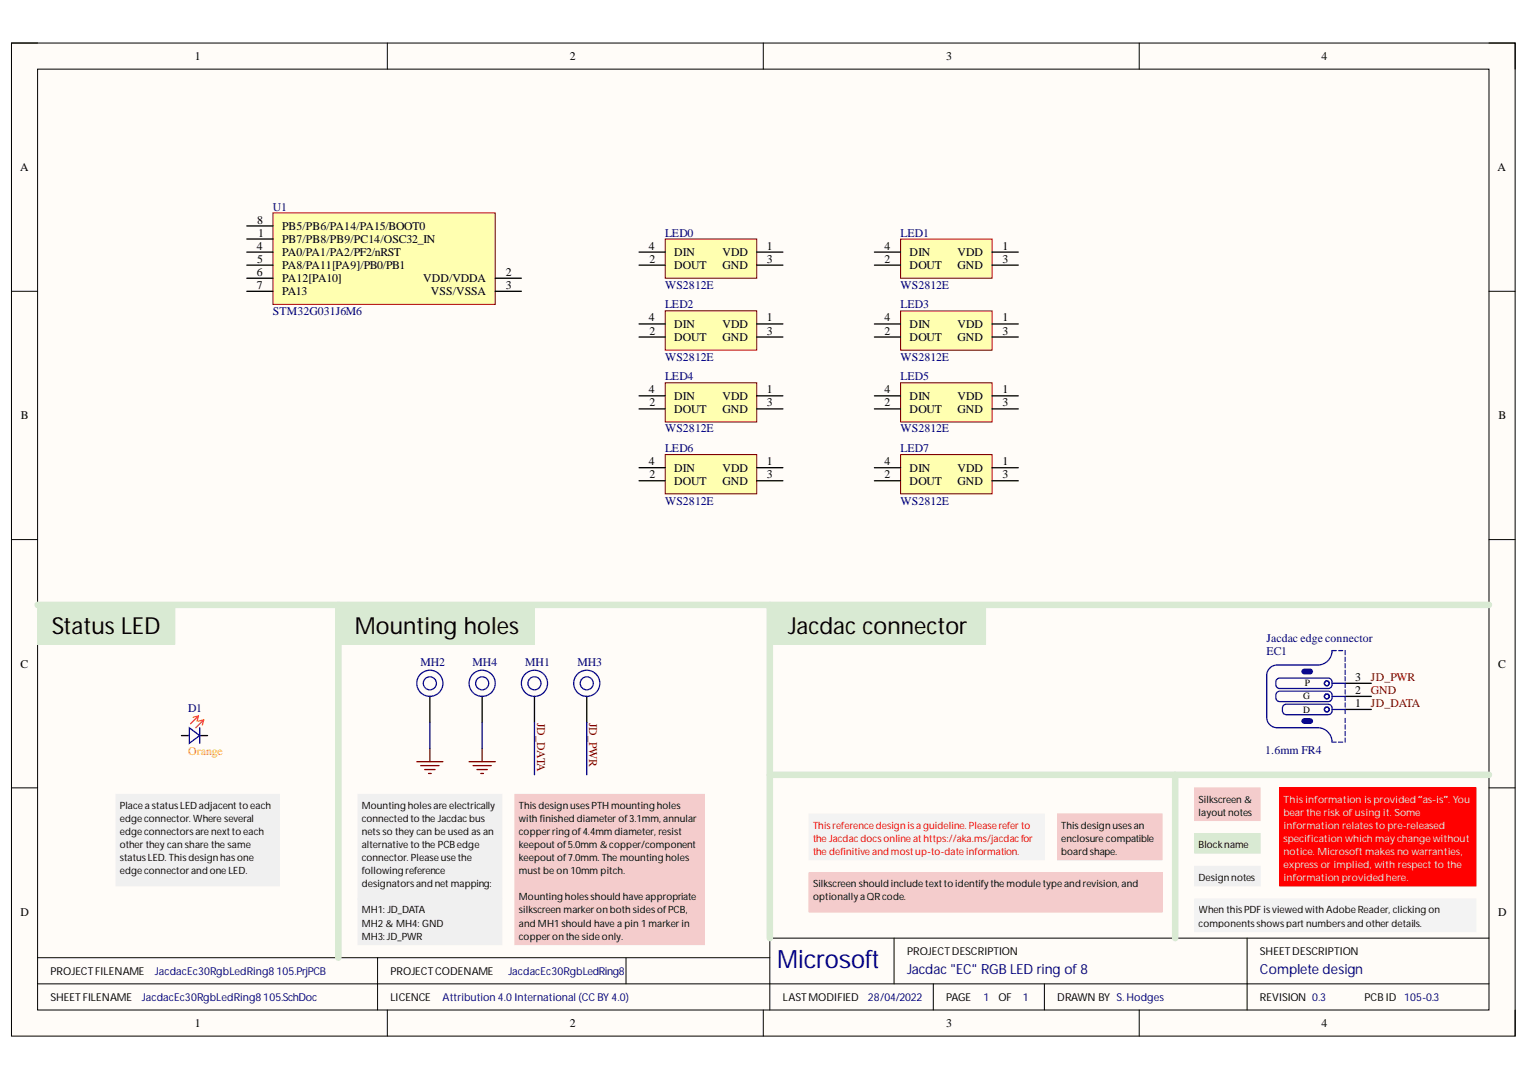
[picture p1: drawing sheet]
<svg xmlns="http://www.w3.org/2000/svg" width="297mm" height="210mm" viewBox="0 0 297 210" stroke-linecap="round" stroke-linejoin="round" font-family="sans-serif">
<path d="M2.2 8.4h292.3v193h-292.3z" fill-rule="evenodd" fill="#fffcf8"/>
<path d="M2.2 8.4h292.3v193h-292.3z" fill="none" stroke="#000" stroke-width=".19"/>
<path d="M7.3 13.4h282.2v182.9h-282.2z" fill-rule="evenodd" fill="#fffcf8"/>
<g fill="none" stroke="#000" stroke-width=".19">
<path d="M2.2 8.4h5.1M7.3 13.4h282.2v182.9h-282.2zM75.3 8.4v5M148.4 8.4v5M221.5 8.4v5M289.5 8.4h5v5M2.2 56.6h5.1M289.5 56.6h5M2.2 104.9h5.1M289.5 104.9h5M2.2 153.1h5.1M289.5 153.1h5"/>
<path d="M7.3 191.2h282.2M7.3 186.1h142.3M73.4 186.1v10.2M75.3 196.3v5.1M121.7 186.1v5.1M148.4 196.3v5.1M173.8 182.3v8.9M181.4 191.2v5.1M203 191.2v5.1M221.5 196.3v5.1M242.4 182.3v14M289.5 182.3h-139.9v14"/>
<path d="M294.5 196.3v5.1"/>
</g>
<path d="M149.6 117.6h42v7.6h-42z" fill-rule="evenodd" fill="#d9ead3"/>
<path d="M149.6 117.6h42v7.6h-42z" fill="none" stroke="#d9ead3" stroke-width=".19"/>
<path d="M7.3 117.6h282.2" fill="none" stroke="#d9ead3" stroke-width="1.3"/>
<path d="M7.3 117.6h26.7v7.6h-26.7z" fill-rule="evenodd" fill="#d9ead3"/>
<path d="M7.3 117.6h26.7v7.6h-26.7z" fill="none" stroke="#d9ead3" stroke-width=".19"/>
<path d="M81 148h5.1M81.8 148.8h3.5M82.5 149.6h2.1M83.3 150.3h.5M83.6 145.5v2.5M91.2 148h5.1M92 148.8h3.5M92.7 149.6h2M93.5 150.3h.5M93.7 145.5v2.5" fill="none" stroke="#800000" stroke-width=".25"/>
<path d="M261.5 135.3h5.1M261.5 137.9h5.1M261.5 132.8h5.1" fill="none" stroke="#000" stroke-width=".25"/>
<g fill="none" stroke="#00f" stroke-width=".25">
<path d="M248.2 134.6l.6-.3h9.4a1.05 1.05 0 0 1 .8 1 1.05 1.05 0 0 1-.8 1.1h-9.4a1.05 1.05 0 0 1-.8-.8 1.05 1.05 0 0 1 .2-1zM248.2 132l.6-.2h9.4a1.05 1.05 0 0 1 .8 1 1.05 1.05 0 0 1-.8 1h-9.4a1.05 1.05 0 0 1-.8-.7 1.05 1.05 0 0 1 .2-1.1zM249.5 137.1l.6-.2h8.1a1.05 1.05 0 0 1 .8 1 1.05 1.05 0 0 1-.8 1h-8.1a1.05 1.05 0 0 1-.9-.7 1.05 1.05 0 0 1 .3-1.1zM259 135.3h2.5v.8M259 132.8h2.5v.8M259 137.9h2.5v.8M259.7 126.5h-.7a2.8 2.8 0 0 1-2.8 2.8h-7.9a2.03 2.03 0 0 0-2.1 2v8.1a2.03 2.03 0 0 0 2.1 2h7.9a2.8 2.8 0 0 1 2.8 2.8h.7M260.2 126.5h.8M261.5 126.5v.8M261.5 127.7v.8M261.5 129v.8M261.5 130.3v.8"/>
<path d="M261.5 131.5v.8M261.5 134.1v.8M261.5 136.6v.8M261.5 139.6v.8M260.2 144.2h.8M261.5 140.9v.8M261.5 142.2v.8M261.5 143.4v.8"/>
<circle cx="257.9" cy="137.9" r=".47"/>
<circle cx="257.9" cy="135.3" r=".47"/>
<circle cx="257.9" cy="132.8" r=".47"/>
</g>
<path d="M253.2 130.3a1.74 1.74 0 0 1 1.7-.2 .42 .42 0 0 1 .2 .4 .42 .42 0 0 1-.2 .4 1.74 1.74 0 0 1-1.7-.2z" fill="#00f"/>
<path d="M253.2 130.3a1.74 1.74 0 0 1 1.7-.2 .42 .42 0 0 1 .2 .4 .42 .42 0 0 1-.2 .4 1.74 1.74 0 0 1-1.7-.2z" fill="none" stroke="#00f" stroke-width=".25"/>
<path d="M253.2 139.9a1.78 1.78 0 0 1 1.7-.1 .42 .42 0 0 1 .2 .3 .42 .42 0 0 1-.2 .4 1.74 1.74 0 0 1-1.7-.1z" fill="#00f"/>
<path d="M253.2 139.9a1.78 1.78 0 0 1 1.7-.1 .42 .42 0 0 1 .2 .3 .42 .42 0 0 1-.2 .4 1.74 1.74 0 0 1-1.7-.1z" fill="none" stroke="#00f" stroke-width=".25"/>
<path d="M232.3 162h12.7v3.8h-12.7z" fill-rule="evenodd" fill="#d9ead3"/>
<path d="M232.3 162h12.7v3.8h-12.7z" fill="none" stroke="#d9ead3" stroke-width=".19"/>
<path d="M232.3 168.4h12.7v3.8h-12.7z" fill-rule="evenodd" fill="#f0f0f0"/>
<path d="M232.3 168.4h12.7v3.8h-12.7z" fill="none" stroke="#f0f0f0" stroke-width=".19"/>
<path d="M232.3 153.1h12.7v6.4h-12.7z" fill-rule="evenodd" fill="#f4cccc"/>
<path d="M232.3 153.1h12.7v6.4h-12.7z" fill="none" stroke="#f4cccc" stroke-width=".19"/>
<path d="M149.6 150.6h139.9" fill="none" stroke="#d9ead3" stroke-width="1.3"/>
<path d="M248.8 153.1h38.1v19.1h-38.1z" fill-rule="evenodd" fill="#f00"/>
<path d="M248.8 153.1h38.1v19.1h-38.1z" fill="none" stroke="#f00" stroke-width=".19"/>
<path d="M232.3 174.7h54.6v6.4h-54.6z" fill-rule="evenodd" fill="#f3f3f3"/>
<path d="M232.3 174.7h54.6v6.4h-54.6z" fill="none" stroke="#f3f3f3" stroke-width=".19"/>
<path d="M65.8 117.6v68.5M228.5 150.6v31.7" fill="none" stroke="#d9ead3" stroke-width="1.3"/>
<path d="M65.8 117.6h38.1v7.6h-38.1z" fill-rule="evenodd" fill="#d9ead3"/>
<path d="M65.8 117.6h38.1v7.6h-38.1z" fill="none" stroke="#d9ead3" stroke-width=".19"/>
<path d="M205.6 158.2h20.3v8.9h-20.3z" fill-rule="evenodd" fill="#f4cccc"/>
<path d="M205.6 158.2h20.3v8.9h-20.3z" fill="none" stroke="#f4cccc" stroke-width=".19"/>
<path d="M157.3 169.6h68.6v7.6h-68.6z" fill-rule="evenodd" fill="#f4cccc"/>
<path d="M157.3 169.6h68.6v7.6h-68.6z" fill="none" stroke="#f4cccc" stroke-width=".19"/>
<path d="M157.3 158.2h45.7v8.9h-45.7z" fill-rule="evenodd" fill="#f3f3f3"/>
<path d="M157.3 158.2h45.7v8.9h-45.7z" fill="none" stroke="#f3f3f3" stroke-width=".19"/>
<path d="M100.1 154.4h36.8v29.2h-36.8z" fill-rule="evenodd" fill="#f4cccc"/>
<path d="M100.1 154.4h36.8v29.2h-36.8z" fill="none" stroke="#f4cccc" stroke-width=".19"/>
<path d="M69.6 174.7h27.9v8.9h-27.9z" fill-rule="evenodd" fill="#f0f0f0"/>
<path d="M69.6 174.7h27.9v8.9h-27.9z" fill="none" stroke="#f0f0f0" stroke-width=".19"/>
<path d="M69.6 154.4h27.9v20.3h-27.9z" fill-rule="evenodd" fill="#f0f0f0"/>
<path d="M69.6 154.4h27.9v20.3h-27.9z" fill="none" stroke="#f0f0f0" stroke-width=".19"/>
<path d="M83.6 135.3v5.1M93.7 135.3v5.1M103.9 135.3v5.1M114.1 135.3v5.1M35.3 143h1.5M38.8 143h1.6" fill="none" stroke="#000" stroke-width=".25"/>
<g fill="none" stroke="#00f" stroke-width=".25">
<path d="M36.8 141.5l2 1.5-2 1.5zM38.8 141.4v3.1"/>
<circle cx="83.6" cy="132.8" r="1.27"/>
<circle cx="83.6" cy="132.8" r="2.54"/>
<circle cx="93.7" cy="132.8" r="1.27"/>
<circle cx="93.7" cy="132.8" r="2.54"/>
<circle cx="103.9" cy="132.8" r="2.54"/>
<circle cx="103.9" cy="132.8" r="1.27"/>
<circle cx="114.1" cy="132.8" r="1.27"/>
<circle cx="114.1" cy="132.8" r="2.54"/>
</g>
<path d="M38.6 139.2l-1.6 1.5M38.6 139.2l-1 .2M38.6 139.2l-.3 1M39.6 139.9l-1.5 1.5M39.6 139.9l-1 .3M39.6 139.9l-.3 1" fill="none" stroke="#fd8300" stroke-width=".25"/>
<path d="M149.6 117.6v64.7" fill="none" stroke="#d9ead3" stroke-width="1.3"/>
<path d="M22.6 154.4h31.7v17.8h-31.7z" fill-rule="evenodd" fill="#f0f0f0"/>
<path d="M22.6 154.4h31.7v17.8h-31.7z" fill="none" stroke="#f0f0f0" stroke-width=".19"/>
<path d="M129.3 74.4h17.8v7.6h-17.8z" fill-rule="evenodd" fill="#ffffb0"/>
<path d="M129.3 74.4h17.8v7.6h-17.8z" fill="none" stroke="#800000" stroke-width=".19"/>
<path d="M124.2 76.9h5.1M124.2 79.5h5.1M147.1 76.9h5.1M147.1 79.5h5.1" fill="none" stroke="#000" stroke-width=".25"/>
<path d="M129.3 60.4h17.8v7.6h-17.8z" fill-rule="evenodd" fill="#ffffb0"/>
<path d="M129.3 60.4h17.8v7.6h-17.8z" fill="none" stroke="#800000" stroke-width=".19"/>
<path d="M124.2 63h5.1M124.2 65.5h5.1M147.1 63h5.1M147.1 65.5h5.1" fill="none" stroke="#000" stroke-width=".25"/>
<path d="M129.3 46.5h17.8v7.6h-17.8z" fill-rule="evenodd" fill="#ffffb0"/>
<path d="M129.3 46.5h17.8v7.6h-17.8z" fill="none" stroke="#800000" stroke-width=".19"/>
<path d="M124.2 49h5.1M124.2 51.5h5.1M147.1 49h5.1M147.1 51.5h5.1" fill="none" stroke="#000" stroke-width=".25"/>
<path d="M129.3 88.4h17.8v7.6h-17.8z" fill-rule="evenodd" fill="#ffffb0"/>
<path d="M129.3 88.4h17.8v7.6h-17.8z" fill="none" stroke="#800000" stroke-width=".19"/>
<path d="M124.2 90.9h5.1M124.2 93.4h5.1M147.1 90.9h5.1M147.1 93.4h5.1" fill="none" stroke="#000" stroke-width=".25"/>
<path d="M175.1 74.4h17.8v7.6h-17.8z" fill-rule="evenodd" fill="#ffffb0"/>
<path d="M175.1 74.4h17.8v7.6h-17.8z" fill="none" stroke="#800000" stroke-width=".19"/>
<path d="M170 76.9h5.1M170 79.5h5.1M192.9 76.9h5.1M192.9 79.5h5.1" fill="none" stroke="#000" stroke-width=".25"/>
<path d="M175.1 60.4h17.8v7.6h-17.8z" fill-rule="evenodd" fill="#ffffb0"/>
<path d="M175.1 60.4h17.8v7.6h-17.8z" fill="none" stroke="#800000" stroke-width=".19"/>
<path d="M170 63h5.1M170 65.5h5.1M192.9 63h5.1M192.9 65.5h5.1" fill="none" stroke="#000" stroke-width=".25"/>
<path d="M175.1 46.5h17.8v7.6h-17.8z" fill-rule="evenodd" fill="#ffffb0"/>
<path d="M175.1 46.5h17.8v7.6h-17.8z" fill="none" stroke="#800000" stroke-width=".19"/>
<path d="M170 49h5.1M170 51.5h5.1M192.9 49h5.1M192.9 51.5h5.1" fill="none" stroke="#000" stroke-width=".25"/>
<path d="M175.1 88.4h17.8v7.6h-17.8z" fill-rule="evenodd" fill="#ffffb0"/>
<path d="M175.1 88.4h17.8v7.6h-17.8z" fill="none" stroke="#800000" stroke-width=".19"/>
<path d="M170 90.9h5.1M170 93.4h5.1M192.9 90.9h5.1M192.9 93.4h5.1" fill="none" stroke="#000" stroke-width=".25"/>
<path d="M53.1 41.4h43.2v17.8h-43.2z" fill-rule="evenodd" fill="#ffffb0"/>
<path d="M53.1 41.4h43.2v17.8h-43.2z" fill="none" stroke="#800000" stroke-width=".19"/>
<path d="M48 46.5h5.1M48 54.1h5.1M48 56.6h5.1M48 49h5.1M48 43.9h5.1M48 51.5h5.1M96.3 54.1h5.1M96.3 56.6h5.1" fill="none" stroke="#000" stroke-width=".25"/>
<path d="M83.6 140.4v5.1M93.7 140.4v5.1M103.9 140.4v10.2M114.1 140.4v10.2" fill="none" stroke="#000080" stroke-width=".25"/>
<text font-size="4.9" fill="#000080" x="151.1" y="188.2">Microsoft</text>
<g font-size="4.6">
<text x="10.1" y="123.3">Status LED</text>
<text x="69" y="123.3">Mounting holes</text>
<text x="153.2" y="123.3">Jacdacconnector</text>
</g>
<g font-size="2.7" fill="#000080">
<text x="176.3" y="189.3">Jacdac&quot;EC&quot; RGBLEDring of8</text>
<text x="244.9" y="189.3">Completedesign</text>
</g>
<g font-size="2.3">
<text x="37.9" y="11.7">1</text>
<text x="110.8" y="11.7">2</text>
<text x="183.9" y="11.7">3</text>
<text x="256.9" y="11.7">4</text>
<text x="3.9" y="33.3">A</text>
<text x="291.1" y="33.3">A</text>
<text x="50" y="43.5">8</text>
<text x="50.2" y="46">1</text>
<text x="54.8" y="47.3">PB7/PB8/PB9/PC14/OSC32_IN</text>
<text x="54.8" y="44.7">PB5/PB6/PA14/PA15/BOOT0</text>
<text x="49.9" y="48.5">4</text>
<text x="49.9" y="53.6">6</text>
<text x="50" y="51.1">5</text>
<text x="54.8" y="49.8">PA0/PA1/PA2/PF2/nRST</text>
<text x="54.8" y="52.3">PA8/PA11[PA9]/PB0/PB1</text>
<text x="98.3" y="53.6">2</text>
<text x="126.1" y="48.5">4</text>
<text x="126.2" y="51.1">2</text>
<text x="131.1" y="49.8">DIN</text>
<text x="131.1" y="52.3">DOUT</text>
<text x="140.4" y="49.8">VDD</text>
<text x="140.4" y="52.3">GND</text>
<text x="149.1" y="48.5">1</text>
<text x="149.1" y="51.1">3</text>
<text x="171.9" y="48.5">4</text>
<text x="171.9" y="51.1">2</text>
<text x="176.8" y="49.8">DIN</text>
<text x="176.8" y="52.3">DOUT</text>
<text x="186.1" y="49.8">VDD</text>
<text x="186.1" y="52.3">GND</text>
<text x="194.9" y="48.5">1</text>
<text x="194.9" y="51.1">3</text>
<text x="49.9" y="56.1">7</text>
<text x="54.8" y="57.4">PA13</text>
<text x="54.8" y="54.9">PA12[PA10]</text>
<text x="82.2" y="54.9">VDD/VDDA</text>
<text x="83.8" y="57.4">VSS/VSSA</text>
<text x="98.3" y="56.1">3</text>
<text x="126.1" y="62.5">4</text>
<text x="126.2" y="65">2</text>
<text x="131.1" y="63.7">DIN</text>
<text x="140.4" y="63.7">VDD</text>
<text x="149.1" y="62.5">1</text>
<text x="149.1" y="65">3</text>
<text x="171.9" y="62.5">4</text>
<text x="171.9" y="65">2</text>
<text x="176.8" y="63.7">DIN</text>
<text x="186.1" y="63.7">VDD</text>
<text x="194.9" y="62.5">1</text>
<text x="194.9" y="65">3</text>
<text x="131.1" y="66.3">DOUT</text>
<text x="140.4" y="66.3">GND</text>
<text x="176.8" y="66.3">DOUT</text>
<text x="186.1" y="66.3">GND</text>
<text x="126.1" y="76.4">4</text>
<text x="131.1" y="77.7">DIN</text>
<text x="140.4" y="77.7">VDD</text>
<text x="149.1" y="76.4">1</text>
<text x="171.9" y="76.4">4</text>
<text x="176.8" y="77.7">DIN</text>
<text x="186.1" y="77.7">VDD</text>
<text x="194.9" y="76.4">1</text>
<text x="4.1" y="81.5">B</text>
<text x="126.2" y="79">2</text>
<text x="131.1" y="80.2">DOUT</text>
<text x="140.4" y="80.2">GND</text>
<text x="149.1" y="79">3</text>
<text x="171.9" y="79">2</text>
<text x="176.8" y="80.2">DOUT</text>
<text x="186.1" y="80.2">GND</text>
<text x="194.9" y="79">3</text>
<text x="291.3" y="81.5">B</text>
<text x="126.1" y="90.5">4</text>
<text x="126.2" y="93">2</text>
<text x="131.1" y="91.7">DIN</text>
<text x="131.1" y="94.3">DOUT</text>
<text x="140.4" y="91.7">VDD</text>
<text x="140.4" y="94.3">GND</text>
<text x="149.1" y="90.5">1</text>
<text x="149.1" y="93">3</text>
<text x="171.9" y="90.5">4</text>
<text x="171.9" y="93">2</text>
<text x="176.8" y="91.7">DIN</text>
<text x="176.8" y="94.3">DOUT</text>
<text x="186.1" y="91.7">VDD</text>
<text x="186.1" y="94.3">GND</text>
<text x="194.9" y="90.5">1</text>
<text x="194.9" y="93">3</text>
<text x="4" y="129.8">C</text>
<text x="291.2" y="129.8">C</text>
<text x="263.5" y="134.8">2</text>
<text x="263.5" y="137.4">1</text>
<text x="263.5" y="132.3">3</text>
<text x="4" y="178">D</text>
<text x="291.2" y="178">D</text>
<text x="37.9" y="199.6">1</text>
<text x="110.8" y="199.6">2</text>
<text x="183.9" y="199.6">3</text>
<text x="256.9" y="199.6">4</text>
</g>
<g font-size="2.3" fill="#000080">
<text x="53" y="40.9">U1</text>
<text x="129.3" y="46">LED0</text>
<text x="175.1" y="46">LED1</text>
<text x="129.3" y="59.9">LED2</text>
<text x="129.3" y="56.1">WS2812E</text>
<text x="175.1" y="59.9">LED3</text>
<text x="175.1" y="56.1">WS2812E</text>
<text x="53" y="61.2">STM32G031J6M6</text>
<text x="129.3" y="70.1">WS2812E</text>
<text x="175.1" y="70.1">WS2812E</text>
<text x="129.3" y="73.9">LED4</text>
<text x="175.1" y="73.9">LED5</text>
<text x="129.3" y="84">WS2812E</text>
<text x="129.3" y="87.8">LED6</text>
<text x="175.1" y="84">WS2812E</text>
<text x="175.1" y="87.8">LED7</text>
<text x="129.3" y="98.1">WS2812E</text>
<text x="175.1" y="98.1">WS2812E</text>
<text x="246.2" y="124.7">Jacdac edge connector</text>
<text x="81.7" y="129.5">MH2</text>
<text x="91.9" y="129.5">MH4</text>
<text x="102.1" y="129.5">MH1</text>
<text x="112.3" y="129.5">MH3</text>
<text x="246.2" y="127.2">EC1</text>
<text x="36.6" y="138.4">D1</text>
<text x="246" y="146.5">1.6mm FR4</text>
</g>
<g font-size="2.3" fill="#800000">
<text x="266.5" y="132.3">JD_PWR</text>
<text x="266.5" y="137.4">JD_DATA</text>
<text x="266.5" y="134.8">GND</text>
<text x="104.4" y="140.4" transform="rotate(90 104.4 140.4)">JD_DATA</text>
<text x="114.6" y="140.4" transform="rotate(90 114.6 140.4)">JD_PWR</text>
</g>
<text font-size="2.3" fill="#f90" x="36.6" y="146.8">Orange</text>
<g font-size="2.1">
<text x="176.3" y="185.6">PROJECTDESCRIPTION</text>
<text x="244.9" y="185.6">SHEETDESCRIPTION</text>
<text x="9.8" y="189.5">PROJECTFILENAME</text>
<text x="75.9" y="189.5">PROJECTCODENAME</text>
<text x="9.8" y="194.5">SHEETFILENAME</text>
<text x="75.9" y="194.5">LICENCE</text>
<text x="152.2" y="194.5">LASTMODIFIED</text>
<text x="183.9" y="194.5">PAGE</text>
<text x="194.1" y="194.5">OF</text>
<text x="205.5" y="194.5">DRAWN BY S. Hodges</text>
<text x="244.9" y="194.5">REVISION 0.3</text>
<text x="265.2" y="194.5">PCBID 105-0.3</text>
</g>
<g font-size="2.1" fill="#000080">
<text x="30.1" y="189.5">JacdacEc30RgbLedRing8105.PrjPCB</text>
<text x="98.8" y="189.5">JacdacEc30RgbLedRing8</text>
<text x="27.6" y="194.5">JacdacEc30RgbLedRing8105.SchDoc</text>
<text x="86" y="194.5">Attribution4.0International (CCBY4.0)</text>
<text x="168.7" y="194.5">28/04/2022</text>
<text x="191.2" y="194.5">1</text>
<text x="198.8" y="194.5">1</text>
</g>
<g font-size="1.9">
<text x="253.3" y="135.9">G</text>
<text x="253.7" y="133.4">P</text>
<text x="253.3" y="138.6">D</text>
<text x="233" y="156">Silkscreen&amp;</text>
<text x="23.3" y="157.2">PlaceastatusLEDadjacenttoeach</text>
<text x="23.3" y="159.8">edgeconnector. Whereseveral</text>
<text x="70.3" y="157.2">Mountingholesareelectrically</text>
<text x="70.3" y="159.8">connectedtotheJacdacbus</text>
<text x="100.9" y="157.2">ThisdesignusesPTHmountingholes</text>
<text x="100.9" y="159.8">withfinisheddiameterof3.1mm, annular</text>
<text x="206.3" y="161">Thisdesignusesan</text>
<text x="233" y="158.5">layoutnotes</text>
<text x="23.3" y="162.3">edgeconnectorsarenexttoeach</text>
<text x="23.3" y="164.9">othertheycansharethesame</text>
<text x="23.3" y="167.4">statusLED. Thisdesignhasone</text>
<text x="70.3" y="162.3">netssotheycanbeusedasan</text>
<text x="70.3" y="164.9">alternativetothePCBedge</text>
<text x="70.3" y="167.4">connector. Pleaseusethe</text>
<text x="100.9" y="162.3">copperringof4.4mmdiameter, resist</text>
<text x="100.9" y="164.9">keepoutof5.0mm&amp;copper/component</text>
<text x="100.9" y="167.4">keepoutof7.0mm. Themountingholes</text>
<text x="206.3" y="163.6">enclosurecompatible</text>
<text x="206.3" y="166.1">boardshape.</text>
<text x="233" y="164.9">Blockname</text>
<text x="23.3" y="169.9">edgeconnectorandoneLED.</text>
<text x="70.3" y="169.9">followingreference</text>
<text x="70.3" y="172.5">designatorsandnetmapping:</text>
<text x="100.9" y="169.9">mustbeon10mmpitch.</text>
<text x="158" y="172.5">Silkscreenshouldincludetexttoidentifythemoduletypeandrevision, and</text>
<text x="233" y="171.2">Designnotes</text>
<text x="70.3" y="177.5">MH1: JD_DATA</text>
<text x="100.9" y="175">Mountingholesshouldhaveappropriate</text>
<text x="100.9" y="177.5">silkscreenmarkeronbothsidesofPCB,</text>
<text x="158" y="175">optionallyaQRcode.</text>
<text x="233" y="177.5">WhenthisPDFisviewedwithAdobeReader, clickingon</text>
<text x="70.3" y="180.1">MH2&amp; MH4: GND</text>
<text x="70.3" y="182.6">MH3: JD_PWR</text>
<text x="100.9" y="180.1">andMH1 should haveapin1 markerin</text>
<text x="100.9" y="182.6">copperonthesideonly.</text>
<text x="233" y="180.1">componentsshowspartnumbersandotherdetails.</text>
</g>
<g font-size="1.9" fill="#f0f0f0">
<text x="249.5" y="156">Thisinformation isprovided “as-is”. You</text>
<text x="249.5" y="158.5">beartheriskofusingit. Some</text>
<text x="249.5" y="161">information relatestopre-released</text>
<text x="249.5" y="163.6">specification which maychangewithout</text>
<text x="249.5" y="166.1">notice. Microsoftmakesnowarranties,</text>
<text x="249.5" y="168.7">expressorimplied, with respectto the</text>
<text x="249.5" y="171.2">informationprovidedhere.</text>
</g>
<g font-size="1.9" fill="#f00">
<text x="158" y="161">Thisreferencedesignisaguideline. Pleasereferto</text>
<text x="158" y="163.6">theJacdacdocsonlineathttps://aka.ms/jacdacfor</text>
<text x="158" y="166.1">thedefinitiveandmostup-to-dateinformation.</text>
</g>
</svg>
